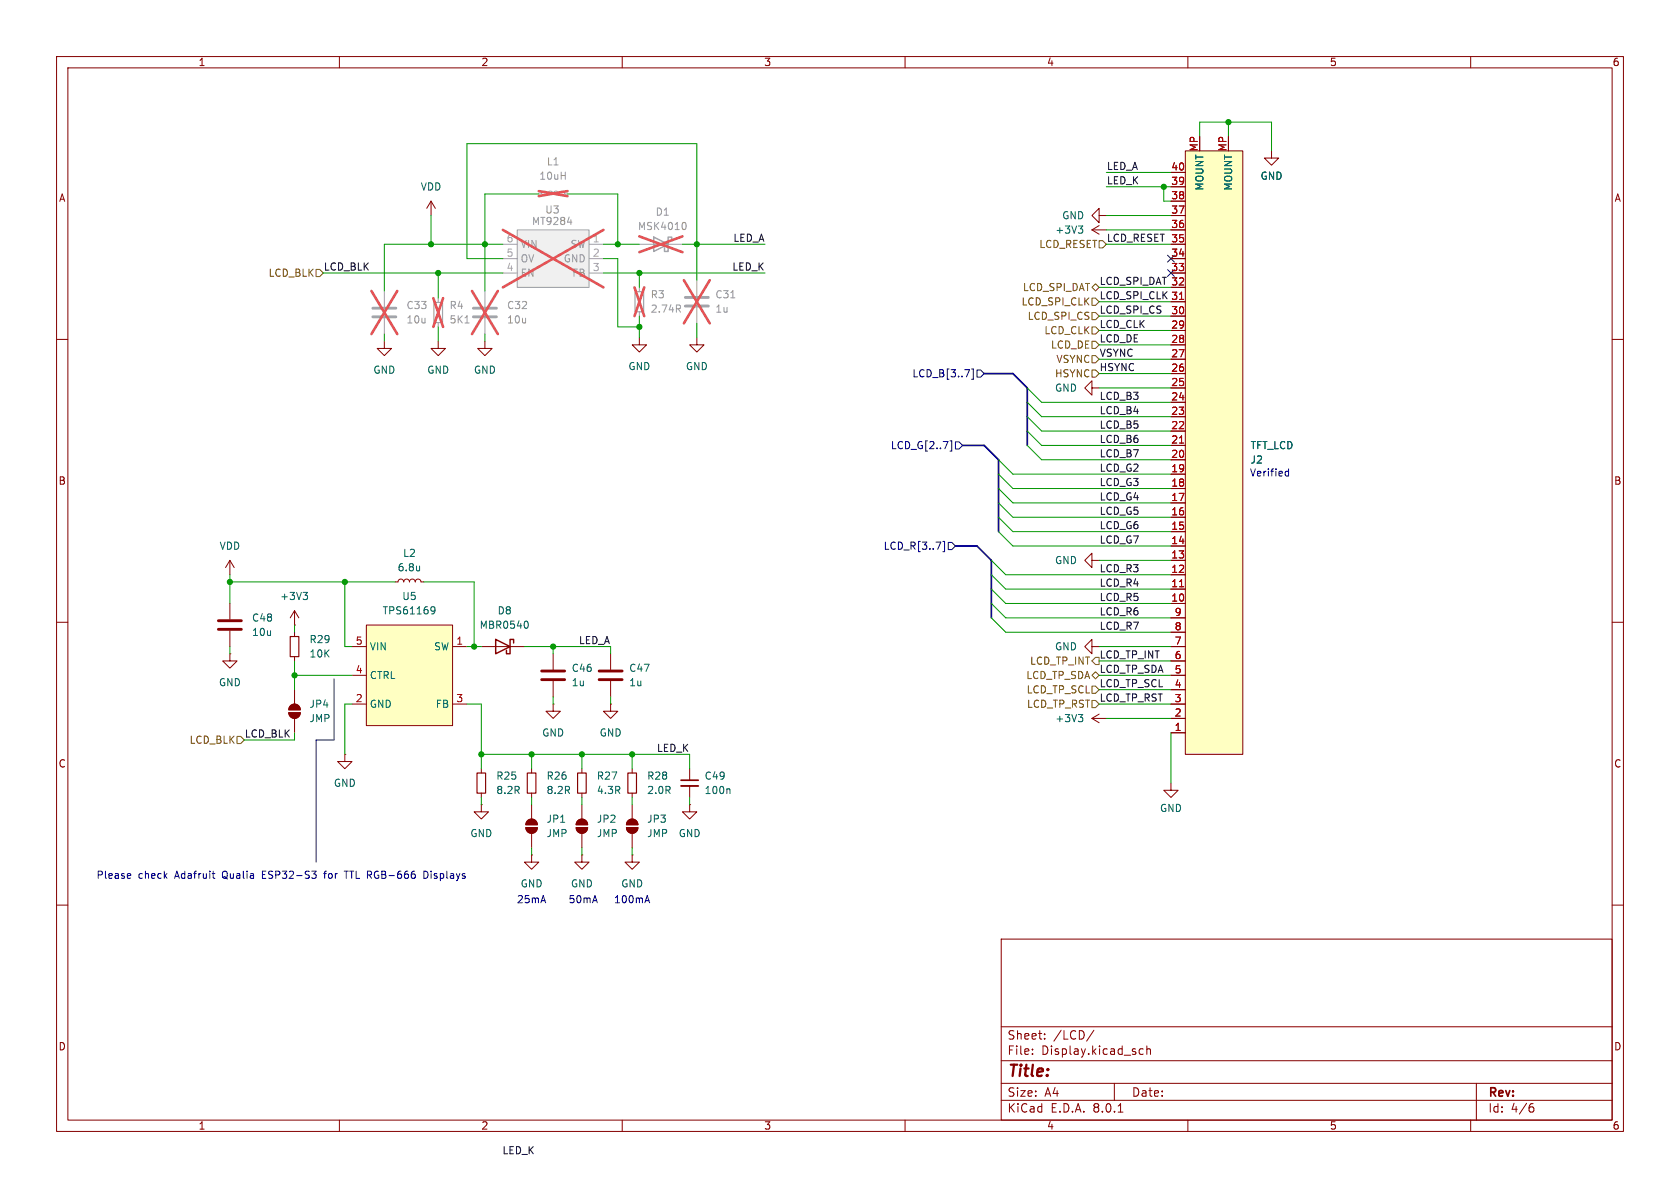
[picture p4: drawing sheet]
<svg xmlns="http://www.w3.org/2000/svg" width="297mm" height="210mm" viewBox="0 0 297 210" stroke-linecap="round" stroke-linejoin="round" font-family="sans-serif">
<g fill="none" stroke="#840000" stroke-width=".18">
<path d="M10 10h277v190h-277zM12 12h273v186h-273zM60 10v2M110 10v2M160 10v2M210 10v2M260 10v2M10 60h2M285 60h2M67.9 60.3v1.3h1.3l-1.3 1.3-1.2-1.3h1.2M85.7 60.3v1.3h1.3l-1.3 1.3-1.2-1.3h1.2M10 110h2"/>
<path d="M193 114.3v-1.3l-1.2 1.3 1.2 1.3v-1.3h1.3M285 110h2M193 127l1.3 .8M193 127h2.6M194.3 126.2l-1.3 .8M207 138.4v1.3h1.3l-1.3 1.3-1.3-1.3h1.3M10 160h2M93 146.3h2a1.02 1.02 0 0 1-1 1 1.02 1.02 0 0 1-1-1zM93.3 145.1a1.02 1.02 0 0 1 1.1-.2 1.02 1.02 0 0 1 .6 .9h-2zM94 142.2v2.6M94 147.3v2.6M101.9 146.3h2a1.02 1.02 0 0 1-1 1 1.02 1.02 0 0 1-1-1z"/>
<path d="M102.1 145.1a1.02 1.02 0 0 1 1.2-.2 1.02 1.02 0 0 1 .6 .9h-2zM102.9 142.2v2.6M102.9 147.3v2.6M285 160h2M177 166h108v32h-108zM60 198v2M110 198v2M160 198v2M177 194.5h108M177 191.5h108M177 187.5h108M177 181.5h108"/>
<path d="M182.5 186.3v.1M182.5 185.5v.1M184.7 183.6v.1M184.7 182.8v.1M193.4 182.1l-1.3 2M197 191.5v3M197.7 196.6h.8M201.4 186.1l.3 .3 .4-.1M202.1 185.5l-.4-.1-.3 .3M202.7 185.5l.3-.1 .3 .1 .1 .9M202.7 184.9v1.5M210 198v2"/>
<path d="M260 198v2M261 191.5v6.5M270.6 195.7h.3l.3 .3-.1 .5-.5 .1M271 195.1l-.4 .1"/>
</g>
<path d="M112.3 51.6h1.5v3.5h-1.5z" fill="none" stroke="#a1a1a1" stroke-width=".2"/>
<path d="M95.2 34.3h.6l.1-.4 .4-.1 .3 .1 .2 .4 .1-.4 .4-.1 .3 .1 .2 .4 .1-.4 .4-.1 .4 .1 .1 .4 .2-.4 .3-.1 .4 .1 .1 .4h.5M113 50.8v.8M113 55.1v.8M113 43.2h7.6" fill="none" stroke="#a1a1a1" stroke-width=".18"/>
<path d="M120.9 39.3a.68 .68 0 0 1 .4 .6 .68 .68 0 0 1-.4 .7M119.9 54.6l.4 .6M120.2 54l.1 .2-.1 .3" fill="none" stroke="#989898" stroke-width=".18"/>
<path d="M95.2 33.8l5.1 .9M100.3 33.8l-5.1 .9M112.2 50.8l1.7 5.1M113 41.8l7.6 2.8M113.9 50.8l-1.7 5.1M120.6 41.8l-7.6 2.8" fill="none" stroke="#e65255" stroke-width=".46"/>
<g fill="#840000" stroke="#840000" stroke-width=".18">
<path d="M101.9 146.3h2a1.02 1.02 0 0 1-1 1 1.02 1.02 0 0 1-1-1z"/>
<path d="M102.1 145.1a1.02 1.02 0 0 1 1.2-.2 1.02 1.02 0 0 1 .6 .9h-2z"/>
<path d="M93 146.3h2a1.02 1.02 0 0 1-1 1 1.02 1.02 0 0 1-1-1z"/>
<path d="M93.3 145.1a1.02 1.02 0 0 1 1.1-.2 1.02 1.02 0 0 1 .6 .9h-2z"/>
</g>
<path d="M190.6 126.3h.8l-.4 .5M191.2 126.8l.2 .2v.3l-.2 .3" fill="none" stroke="#006464" stroke-width=".18"/>
<path d="M115.6 41.9l2.5 1.3-2.5 1.3zM118.7 42.5v-.6h-.6v2.6h-.6v-.7" fill="none" stroke="#a1a1a1" stroke-width=".25"/>
<path d="M91.4 40.6h12.7v10.2h-12.7z" fill="#f0f0f0"/>
<path d="M85.7 51.4v2.8M85.7 56.3v2.8M88.9 43.2h2.5M88.9 45.7h2.5M88.9 48.3h2.5M91.4 40.6h12.7v10.2h-12.7zM104.1 43.2h2.6M104.1 45.7h2.6M104.1 48.3h2.6" fill="none" stroke="#a1a1a1" stroke-width=".18"/>
<path d="M100.3 39.3h.8" fill="none" stroke="#989898" stroke-width=".18"/>
<path d="M83.4 51.4l4.6 7.7M88 51.4l-4.6 7.7M88.9 40.6l17.8 10.2M106.7 40.6l-17.8 10.2" fill="none" stroke="#e65255" stroke-width=".46"/>
<path d="M83.7 56h4.1M83.7 54.5h4.1" fill="none" stroke="#a1a1a1" stroke-width=".51"/>
<path d="M77.5 60.3v1.3h1.2l-1.2 1.3-1.3-1.3h1.3M110.7 146.3h2.1a1.02 1.02 0 0 1-1 1 1.02 1.02 0 0 1-1.1-1zM111 145.1a1.02 1.02 0 0 1 1.1-.2 1.02 1.02 0 0 1 .7 .9h-2.1zM111.8 151.1v1.3h1.2l-1.2 1.3-1.3-1.3h1.3M111.8 151.1h.1M111.8 142.2v2.6M111.8 147.3v2.6M121.9 142.2v1.3h1.3l-1.3 1.3-1.3-1.3h1.3M121.9 142.2h.1" fill="none" stroke="#840000" stroke-width=".18"/>
<g fill="#840000" stroke="#840000" stroke-width=".18">
<path d="M110.7 146.3h2.1a1.02 1.02 0 0 1-1 1 1.02 1.02 0 0 1-1.1-1z"/>
<path d="M111 145.1a1.02 1.02 0 0 1 1.1-.2 1.02 1.02 0 0 1 .7 .9h-2.1z"/>
</g>
<path d="M209.5 26.7h10.2v106.7h-10.2z" fill="#ffffc2"/>
<g fill="none" stroke="#840000" stroke-width=".18">
<path d="M76.2 35.6l-.8 1.2M76.2 35.6v2.5M76.2 35.6l.8 1.2M207 38.1h2.5M207 35.6h2.5M207 33h2.5M207 30.5h2.5M209.5 26.7h10.2v106.7h-10.2zM207 58.4h2.5M207 55.9h2.5M207 53.3h2.5M207 50.8h2.5"/>
<path d="M207 48.3h2.5M207 45.7h2.5M207 43.2h2.5M207 40.6h2.5M207 78.7h2.5M207 76.2h2.5M207 73.7h2.5M207 71.1h2.5M207 68.6h2.5M207 66h2.5M207 63.5h2.5M207 61h2.5"/>
<path d="M40.6 99.1l-.7 1.2M40.6 99.1v2.5M40.6 99.1l.8 1.2M207 99.1h2.5M207 96.5h2.5M207 94h2.5M207 91.4h2.5M207 88.9h2.5M207 86.4h2.5M207 83.8h2.5M207 81.3h2.5M207 106.7h2.5"/>
<path d="M207 104.1h2.5M207 101.6h2.5M207 119.4h2.5M207 116.8h2.5M207 114.3h2.5M207 111.8h2.5M207 109.2h2.5M207 129.5h2.5M207 127h2.5M207 124.5h2.5M207 121.9h2.5"/>
</g>
<path d="M208.5 52.9h.7M208.5 78.3h.7M208.5 103.7h.7" fill="none" stroke="#a90000" stroke-width=".18"/>
<path d="M64.8 110.5h15.2v17.8h-15.2z" fill="#ffffc2"/>
<g fill="none" stroke="#840000" stroke-width=".18">
<path d="M194.3 38.1v-1.3l-1.3 1.3 1.3 1.3v-1.3h1.3M194.3 39.9l-1.3 .7M207 38.1h2.5M207 35.6h2.5M207 33h2.5M207 30.5h2.5M224.8 26.7v1.2h1.3l-1.3 1.3-1.3-1.3h1.3M113 59.7v1.3h1.3l-1.3 1.2-1.2-1.2h1.2M123.2 59.7v1.3h1.3l-1.3 1.2-1.3-1.2h1.3M193 40.6l1.3 .8M193 40.6h2.6M207 40.6h2.5"/>
<path d="M207 58.4h2.5M207 55.9h2.5M207 53.3h2.5M207 50.8h2.5M207 48.3h2.5M207 45.7h2.5M207 43.2h2.5M193 68.6v-1.3l-1.2 1.3 1.2 1.3v-1.3h1.3M207 78.7h2.5M207 76.2h2.5M207 73.7h2.5M207 71.1h2.5"/>
<path d="M207 68.6h2.5M207 66h2.5M207 63.5h2.5M207 61h2.5M193 99.1v-1.3l-1.2 1.3 1.2 1.2v-1.2h1.3M207 99.1h2.5M207 96.5h2.5M207 94h2.5M207 91.4h2.5M207 88.9h2.5M207 86.4h2.5M207 83.8h2.5"/>
<path d="M207 81.3h2.5M40.6 115.6v1.2h1.3l-1.3 1.3-1.2-1.3h1.2M40.6 115.6h.1M40.6 106.7v2.8M40.6 111.5v2.8M52.1 110.5h.1M52.1 108v2.5M52.1 111.8v.7M52.1 116.1v.7M52.1 108l-.8 1.2M52.1 108l.7 1.2M62.2 114.3h2.6"/>
<path d="M62.2 119.4h2.6M64.8 110.5h15.2v17.8h-15.2zM69.8 102.9h.6l.1-.4 .4-.1 .3 .1 .2 .4 .1-.4 .4-.1 .3 .1 .2 .4 .1-.4 .4-.1 .4 .1 .1 .4 .2-.4 .3-.1 .4 .1 .1 .4h.5M80 114.3h2.5M85.1 114.3h7.6M97.8 115.6v2.8M107.9 115.6v2.8M207 114.3h2.5M207 119.4h2.5M207 106.7h2.5M207 104.1h2.5M207 101.6h2.5"/>
<path d="M207 116.8h2.5M207 111.8h2.5M207 109.2h2.5M51.1 126h2a1.02 1.02 0 0 1-1 1 1.02 1.02 0 0 1-1-1zM51.3 124.8a1.02 1.02 0 0 1 1.2-.3 1.02 1.02 0 0 1 .6 1h-2zM52.1 121.9v2.6M52.1 127v2.5M61 133.4v1.2h1.2l-1.2 1.3-1.3-1.3h1.3M61 133.4h.1M62.2 124.5h2.6M80 124.5h2.5M85.1 135.9v.8"/>
<path d="M94 135.9v.8M97.8 124.5v1.2h1.3l-1.3 1.3-1.3-1.3h1.3M97.8 124.5h.1M97.8 120.4v2.8M102.9 135.9v.8M107.9 124.5v1.2h1.3l-1.3 1.3-1.2-1.3h1.2M107.9 124.5h.1M107.9 120.4v2.8M111.8 135.9v.8M121.9 135.9v2M121.9 138.9v2.1M207 124.5h2.5"/>
<path d="M207 129.5h2.5M207 127h2.5M207 121.9h2.5M85.1 142.2v1.3h1.3l-1.3 1.3-1.3-1.3h1.3M85.1 142.2h.1M85.1 140.2v.8M94 151.1v1.3h1.2l-1.2 1.3-1.3-1.3h1.3M94 151.1h.1M94 140.2v.8M102.9 151.1v1.3h1.2l-1.2 1.3-1.3-1.3h1.3M102.9 151.1h.1M102.9 140.2v.8"/>
<path d="M111.8 140.2v.8"/>
</g>
<path d="M190.6 39.9h.8l-.4 .5M191.2 40.4l.2 .3v.3l-.2 .2M53.6 104.7h.8l-.5 .5M54.1 105.2l.3 .2v.3l-.3 .3M74.2 100.1v.8M74.2 100.8h-.1M76.4 107.3l.4 .1a.84 .84 0 0 1-.3 1.1h-.2M76.9 107.8l-.1 .2h-.4M93.1 109.8a.79 .79 0 0 1 0 1.3M128.9 139.4l.1 .2v.7" fill="none" stroke="#006464" stroke-width=".18"/>
<g fill="#840000" stroke="#840000" stroke-width=".18">
<path d="M51.1 126h2a1.02 1.02 0 0 1-1 1 1.02 1.02 0 0 1-1-1z"/>
<path d="M51.3 124.8a1.02 1.02 0 0 1 1.2-.3 1.02 1.02 0 0 1 .6 1h-2z"/>
</g>
<path d="M38.6 111.3h4.1M38.6 109.7h4.1M95.8 118.6h4M105.9 118.6h4.1M95.8 120.1h4M105.9 120.1h4.1" fill="none" stroke="#840000" stroke-width=".51"/>
<path d="M51.3 112.5h1.5v3.6h-1.5zM84.3 136.7h1.6v3.5h-1.6zM93.2 136.7h1.5v3.5h-1.5zM102.1 136.7h1.5v3.5h-1.5zM111 136.7h1.5v3.5h-1.5z" fill="none" stroke="#840000" stroke-width=".2"/>
<path d="M120.4 138.9h3" fill="none" stroke="#840000" stroke-width=".33"/>
<path d="M120.4 137.9h3" fill="none" stroke="#840000" stroke-width=".3"/>
<path d="M87.6 113l2.6 1.3-2.6 1.3zM90.8 113.7v-.7h-.6v2.6h-.7v-.7" fill="none" stroke="#840000" stroke-width=".25"/>
<path d="M65.9 56h4.1M65.9 54.5h4.1M121.2 54.1h4M121.2 52.6h4" fill="none" stroke="#a1a1a1" stroke-width=".51"/>
<path d="M67.9 51.4v2.8M67.9 56.3v2.8M77.5 52.7v.8M77.5 57v.8M123.2 49.5v2.8M123.2 54.4v2.8" fill="none" stroke="#a1a1a1" stroke-width=".18"/>
<path d="M65.7 51.4l4.5 7.7M70.2 51.4l-4.5 7.7M76.6 52.7l1.7 5.1M78.3 52.7l-1.7 5.1M120.9 49.5l4.6 7.7M125.5 49.5l-4.6 7.7" fill="none" stroke="#e65255" stroke-width=".46"/>
<path d="M76.7 53.5h1.5v3.5h-1.5z" fill="none" stroke="#a1a1a1" stroke-width=".2"/>
<path d="M82.2 57.1h.7M129.2 52.6h.7" fill="none" stroke="#989898" stroke-width=".18"/>
<g fill="none" stroke="#725600" stroke-width=".18">
<path d="M55.9 47.6h.6l.6 .7-.6 .6h-.6zM193 50.8l.7-.6 .6 .6-.6 .6zM193 52.7h.7l.6 .6-.6 .7h-.7zM193 57.8h.7l.6 .6-.6 .7h-.7zM193 55.2h.7l.6 .7-.6 .6h-.7zM194.3 42.5h.6l.7 .7-.7 .6h-.6zM193 65.4h.7l.6 .6-.6 .7h-.7zM193 62.9h.7l.6 .6-.6 .6h-.7zM193 60.3h.7l.6 .7-.6 .6h-.7zM193 119.4l.7-.7 .6 .7-.6 .6zM193.7 116.2h.6v1.3h-.6l-.7-.7zM41.9 130.2h.6l.7 .6-.7 .6h-.6z"/>
<path d="M193 121.3h.7l.6 .6-.6 .7h-.7zM193 123.8h.7l.6 .7-.6 .6h-.7z"/>
</g>
<path d="M206.4 45.1l1.2 1.2M206.4 47.7l1.2 1.2M207.6 45.1l-1.2 1.2M207.6 47.7l-1.2 1.2M168 77.9h.3v1.8h-.3M168.9 78.1h.6l.7 .6-.7 .7h-.6zM170.6 65.3h.8l-.5 1.3M171.8 65.2h.3v1.8h-.3M172.7 65.4h.7l.6 .6-.6 .7h-.7zM166.7 95.7h.3v1.8h-.3M167.6 95.9h.7l.6 .6-.6 .7h-.7z" fill="none" stroke="#000084" stroke-width=".18"/>
<g fill="none" stroke="#0000c2" stroke-width=".18">
<path d="M227.3 84.1h.5M227.3 83.4h.5M227.8 82.9v1.2M59.1 120v10.8h-3.2v21.6M22.7 154.4l.4 .1v.2l-.6 .1M23.1 155.2l-.4 .1M37.5 154.4h.5M37.7 155.1l.3 .2M55.1 154h.8l-.4 .5 .3 .1 .1 .4-.2 .3h-.4M57.2 154.4h.5M57.5 154.1l-.1 1.2M60.9 154h.7"/>
<path d="M61.2 154v1.3M74.9 154a.64 .64 0 0 1 .8 .6 .64 .64 0 0 1-.8 .7zM114.1 159.2h.6M114.4 158.3l.4 1.3"/>
</g>
<path d="M170.2 78.7h3.8l2.5 2.6v12.7M174 66h5.1l2.5 2.6v10.1M168.9 96.5h3.8l2.6 2.6v10.1" fill="none" stroke="#000084" stroke-width=".3"/>
<g fill="none" stroke="#009600" stroke-width=".18">
<path d="M76.2 38.1v5.1M95.2 34.3h-9.5v17.1M100.3 34.3h8.9v8.9M195.6 33h11.4M195.6 30.5h11.4M195.6 38.1h11.4M205.7 33v2.6h1.3M212.1 24.1v-2.5h12.7v5.1M217.2 21.6v2.5M57.1 48.3h31.8M67.9 59.1v1.2M77.5 48.3v4.4"/>
<path d="M77.5 57.8v2.5M85.7 59.1v1.2M88.9 43.2h-21v8.2M88.9 45.7h-6.4v-20.3h40.7v24.1M106.7 43.2h6.3M106.7 48.3h28.6M106.7 45.7h2.5v12.1h3.8M113 48.3v2.5M113 55.9v3.8M120.6 43.2h14.7M123.2 57.2v2.5M194.3 55.9h12.7"/>
<path d="M194.3 53.3h12.7M194.3 50.8h12.7M194.3 58.4h12.7M195.6 43.2h11.4M195.6 40.6h11.4M181.6 68.6l2.5 2.5h22.9M181.6 71.1l2.5 2.6h22.9M181.6 73.7l2.5 2.5h22.9M181.6 76.2l2.5 2.5h22.9M181.6 78.7l2.5 2.6h22.9M194.3 68.6h12.7M194.3 61h12.7"/>
<path d="M194.3 63.5h12.7M194.3 66h12.7M175.3 99.1l2.5 2.5h29.2M176.5 88.9l2.6 2.5h27.9M176.5 86.4l2.6 2.5h27.9M176.5 94l2.6 2.5h27.9M176.5 91.4l2.6 2.6h27.9M176.5 81.3l2.6 2.5h27.9M176.5 83.8l2.6 2.6h27.9M194.3 99.1h12.7M40.6 102.9h29.2M40.6 101.6v5.1"/>
<path d="M40.6 114.3v1.3M52.1 119.4h10.1M52.1 110.5v1.3M52.1 116.8v5.1M61 102.9v11.4h1.2M74.9 102.9h8.9v11.4M82.5 114.3h2.6M92.7 114.3h15.2v1.3M97.8 114.3v1.3M175.3 101.6l2.5 2.5h29.2M175.3 104.1l2.5 2.6h29.2M175.3 106.7l2.5 2.5h29.2"/>
<path d="M175.3 109.2l2.5 2.6h29.2M194.3 119.4h12.7M194.3 114.3h12.7M194.3 116.8h12.7M52.1 129.5v1.3h-8.9M62.2 124.5h-1.2v8.9M82.5 124.5h2.6v11.4M85.1 133.4h36.8v2.5M94 133.4v2.5M97.8 123.2v1.3M102.9 133.4v2.5M107.9 123.2v1.3"/>
<path d="M111.8 133.4v2.5M194.3 124.5h12.7M194.3 121.9h12.7M195.6 127h11.4M207 129.5v8.9M85.1 141v1.2M94 141v1.2M94 149.9v1.2M102.9 141v1.2M102.9 149.9v1.2M111.8 141v1.2M111.8 149.9v1.2"/>
<path d="M121.9 141v1.2"/>
</g>
<path d="M208.5 52.9h.7M208.5 78.3h.7M208.5 103.7h.7" fill="none" stroke="#a90000" stroke-width=".18"/>
<g fill="#009600" stroke="#009600" stroke-width=".18">
<circle cx="94" cy="133.4" r=".46"/>
<circle cx="102.9" cy="133.4" r=".46"/>
<circle cx="111.8" cy="133.4" r=".46"/>
<circle cx="97.8" cy="114.3" r=".46"/>
<circle cx="113" cy="57.8" r=".46"/>
<circle cx="109.2" cy="43.2" r=".46"/>
<circle cx="123.2" cy="43.2" r=".46"/>
<circle cx="83.8" cy="114.3" r=".46"/>
<circle cx="52.1" cy="119.4" r=".46"/>
<circle cx="61" cy="102.9" r=".46"/>
<circle cx="40.6" cy="102.9" r=".46"/>
<circle cx="85.1" cy="133.4" r=".46"/>
<circle cx="113" cy="48.3" r=".46"/>
<circle cx="85.7" cy="43.2" r=".46"/>
<circle cx="77.5" cy="48.3" r=".46"/>
<circle cx="76.2" cy="43.2" r=".46"/>
<circle cx="205.7" cy="33" r=".46"/>
<circle cx="217.2" cy="21.6" r=".46"/>
</g>
<text font-size="2.8" fill="#840000" x="178" y="190.9">Title:</text>
<g font-size="2.1" fill="#840000">
<text x="178" y="184">Sheet:</text>
<text x="186.2" y="184">/LCD/</text>
<text x="178" y="186.7">File:</text>
<text x="184.1" y="186.7">Display.kicad_sch</text>
<text x="178" y="196.9">KiCad</text>
<text x="178" y="194.1">Size:</text>
<text x="184.7" y="194.1">A4</text>
<text x="185.7" y="196.9">E.D.A.</text>
<text x="193.3" y="196.9">8.0.1</text>
<text x="200" y="194.1">Date:</text>
<text x="263" y="194.3">Rev:</text>
<text x="263" y="196.9">Id:</text>
<text x="267.1" y="196.9">4/6</text>
</g>
<g font-size="1.8" fill="#840000">
<text x="35" y="11.9">1</text>
<text x="85" y="11.9">2</text>
<text x="135" y="11.9">3</text>
<text x="185" y="11.9">4</text>
<text x="235" y="11.9">5</text>
<text x="285" y="11.9">6</text>
<text x="10.3" y="35.9">A</text>
<text x="285.3" y="35.9">A</text>
<text x="10.3" y="85.9">B</text>
<text x="285.3" y="85.9">B</text>
<text x="10.3" y="135.9">C</text>
<text x="285.3" y="135.9">C</text>
<text x="10.3" y="185.9">D</text>
<text x="285.3" y="185.9">D</text>
<text x="35" y="199.9">1</text>
<text x="85" y="199.9">2</text>
<text x="135" y="199.9">3</text>
<text x="185" y="199.9">4</text>
<text x="235" y="199.9">5</text>
<text x="285" y="199.9">6</text>
</g>
<g font-size="1.8" fill="#989898">
<text x="96.6" y="29.4">L1</text>
<text x="95.2" y="32">10uH</text>
<text x="93.9" y="40">MT9284</text>
<text x="96.3" y="37.9">U3</text>
<text x="112.7" y="40.9">MSK4010</text>
<text x="115.8" y="38.3">D1</text>
<text x="91.9" y="46.6">OV</text>
<text x="91.9" y="44">VIN</text>
<text x="99.6" y="46.6">GND</text>
<text x="100.8" y="44">SW</text>
<text x="91.9" y="49.1">EN</text>
<text x="101.1" y="49.1">FB</text>
<text x="114.9" y="52.9">R3</text>
<text x="126.4" y="52.9">C31</text>
<text x="71.8" y="54.8">C33</text>
<text x="71.8" y="57.4">10u</text>
<text x="79.4" y="54.8">R4</text>
<text x="79.4" y="57.4">5K1</text>
<text x="89.5" y="54.8">C32</text>
<text x="89.5" y="57.4">10u</text>
<text x="114.9" y="55.5">2.74R</text>
<text x="126.4" y="55.5">1u</text>
</g>
<g font-size="1.8" fill="#a90000">
<text x="211.8" y="26.9" transform="rotate(-90 211.8 26.9)">MP</text>
<text x="216.9" y="26.9" transform="rotate(-90 216.9 26.9)">MP</text>
<text x="207" y="35.3">38</text>
<text x="207" y="32.8">39</text>
<text x="207" y="30.2">40</text>
<text x="207" y="40.4">36</text>
<text x="207" y="37.8">37</text>
<text x="207" y="45.5">34</text>
<text x="207" y="42.9">35</text>
<text x="207" y="48">33</text>
<text x="207" y="53.1">31</text>
<text x="207" y="50.5">32</text>
<text x="207" y="58.2">29</text>
<text x="207" y="55.6">30</text>
<text x="207" y="65.8">26</text>
<text x="207" y="63.2">27</text>
<text x="207" y="60.7">28</text>
<text x="207" y="70.9">24</text>
<text x="207" y="68.3">25</text>
<text x="207" y="75.9">22</text>
<text x="207" y="73.4">23</text>
<text x="207" y="83.6">19</text>
<text x="207" y="81">20</text>
<text x="207" y="78.5">21</text>
<text x="207" y="88.6">17</text>
<text x="207" y="86.1">18</text>
<text x="207" y="93.7">15</text>
<text x="207" y="91.2">16</text>
<text x="207" y="101.3">12</text>
<text x="207" y="98.8">13</text>
<text x="207" y="96.3">14</text>
<text x="207" y="106.4">10</text>
<text x="207" y="103.9">11</text>
<text x="207.6" y="111.5">8</text>
<text x="207.6" y="109">9</text>
<text x="62.8" y="119.1">4</text>
<text x="62.8" y="114">5</text>
<text x="80.6" y="114">1</text>
<text x="207.6" y="119.1">5</text>
<text x="207.6" y="116.6">6</text>
<text x="207.6" y="114">7</text>
<text x="62.8" y="124.2">2</text>
<text x="80.6" y="124.2">3</text>
<text x="207.6" y="124.2">3</text>
<text x="207.6" y="121.7">4</text>
<text x="207.6" y="129.3">1</text>
<text x="207.6" y="126.7">2</text>
</g>
<g font-size="1.8" fill="#006464">
<text x="74.3" y="33.9">VDD</text>
<text x="213" y="33.8" transform="rotate(-90 213 33.8)">MOUNT</text>
<text x="218" y="33.8" transform="rotate(-90 218 33.8)">MOUNT</text>
<text x="222.8" y="32">GND</text>
<text x="186.5" y="41.5">+3V3</text>
<text x="187.7" y="39">GND</text>
<text x="111" y="65.6">GND</text>
<text x="121.2" y="65.6">GND</text>
<text x="65.9" y="66.3">GND</text>
<text x="75.4" y="66.3">GND</text>
<text x="83.7" y="66.3">GND</text>
<text x="186.4" y="69.4">GND</text>
<text x="221" y="82.1">J2</text>
<text x="221" y="79.6">TFT_LCD</text>
<text x="38.7" y="97.4">VDD</text>
<text x="70.2" y="101.2">6.8u</text>
<text x="71.2" y="98.7">L2</text>
<text x="186.4" y="99.9">GND</text>
<text x="49.4" y="106.3">+3V3</text>
<text x="71" y="106.3">U5</text>
<text x="44.5" y="110.1">C48</text>
<text x="44.5" y="112.6">10u</text>
<text x="54.6" y="113.9">R29</text>
<text x="67.5" y="108.8">TPS61169</text>
<text x="84.7" y="111.4">MBR0540</text>
<text x="87.9" y="108.8">D8</text>
<text x="54.6" y="116.4">10K</text>
<text x="65.3" y="115.2">VIN</text>
<text x="76.6" y="115.2">SW</text>
<text x="101" y="119">C46</text>
<text x="111.1" y="119">C47</text>
<text x="186.4" y="115.2">GND</text>
<text x="38.6" y="121.5">GND</text>
<text x="54.6" y="125.3">JP4</text>
<text x="65.3" y="125.3">GND</text>
<text x="65.3" y="120.2">CTRL</text>
<text x="76.9" y="125.3">FB</text>
<text x="101" y="121.5">1u</text>
<text x="111.1" y="121.5">1u</text>
<text x="54.6" y="127.9">JMP</text>
<text x="95.8" y="130.4">GND</text>
<text x="105.9" y="130.4">GND</text>
<text x="186.5" y="127.9">+3V3</text>
<text x="58.9" y="139.3">GND</text>
<text x="87.6" y="138">R25</text>
<text x="87.6" y="140.6">8.2R</text>
<text x="96.5" y="138">R26</text>
<text x="96.5" y="140.6">8.2R</text>
<text x="105.4" y="138">R27</text>
<text x="105.4" y="140.6">4.3R</text>
<text x="114.3" y="138">R28</text>
<text x="114.3" y="140.6">2.0R</text>
<text x="124.5" y="140.6">100n</text>
<text x="124.5" y="138">C49</text>
<text x="205" y="143.7">GND</text>
<text x="83.1" y="148.2">GND</text>
<text x="96.5" y="145.6">JP1</text>
<text x="96.5" y="148.2">JMP</text>
<text x="105.4" y="145.6">JP2</text>
<text x="105.4" y="148.2">JMP</text>
<text x="114.3" y="145.6">JP3</text>
<text x="114.3" y="148.2">JMP</text>
<text x="119.9" y="148.2">GND</text>
<text x="91.9" y="157.1">GND</text>
<text x="100.8" y="157.1">GND</text>
<text x="109.7" y="157.1">GND</text>
</g>
<g font-size="1.8" fill="#0f0f0f">
<text x="195.6" y="30.1">LED_A</text>
<text x="195.6" y="32.7">LED_K</text>
<text x="57.1" y="47.9">LCD_BLK</text>
<text x="129.4" y="47.9">LED_K</text>
<text x="129.5" y="42.8">LED_A</text>
<text x="195.6" y="42.8">LCD_RESET 35</text>
<text x="194.3" y="50.5">LCD_SPI_DAT 32</text>
<text x="194.3" y="53">LCD_SPI_CLK 31</text>
<text x="194.3" y="55.5">LCD_SPI_CS</text>
<text x="194.3" y="58.1">LCD_CLK</text>
<text x="194.3" y="60.6">LCD_DE</text>
<text x="194.3" y="63.2">VSYNC</text>
<text x="194.3" y="65.7">HSYNC</text>
<text x="194.3" y="70.8">LCD_B3</text>
<text x="194.3" y="73.3">LCD_B4</text>
<text x="194.3" y="75.9">LCD_B5</text>
<text x="194.3" y="83.5">LCD_G2</text>
<text x="194.3" y="80.9">LCD_B7</text>
<text x="194.3" y="78.4">LCD_B6</text>
<text x="194.3" y="86">LCD_G3</text>
<text x="194.3" y="88.6">LCD_G4</text>
<text x="194.3" y="93.6">LCD_G6</text>
<text x="194.3" y="91.1">LCD_G5</text>
<text x="194.3" y="101.3">LCD_R3</text>
<text x="194.3" y="96.2">LCD_G7</text>
<text x="194.3" y="106.3">LCD_R5</text>
<text x="194.3" y="103.8">LCD_R4</text>
<text x="102.2" y="114">LED_A</text>
<text x="194.3" y="111.4">LCD_R7</text>
<text x="194.3" y="108.9">LCD_R6</text>
<text x="194.3" y="119">LCD_TP_SDA</text>
<text x="194.3" y="116.5">LCD_TP_INT</text>
<text x="194.3" y="124.1">LCD_TP_RST</text>
<text x="194.3" y="121.6">LCD_TP_SCL</text>
<text x="43.2" y="130.5">LCD_BLK</text>
<text x="116" y="133">LED_K</text>
<text x="88.7" y="204.1">LED_K</text>
</g>
<g font-size="1.8" fill="#aaa">
<text x="89.5" y="45.5">5</text>
<text x="89.5" y="42.9">6</text>
<text x="104.7" y="42.9">1</text>
<text x="104.7" y="45.5">2</text>
<text x="89.5" y="48">4</text>
<text x="104.7" y="48">3</text>
</g>
<g font-size="1.8" fill="#725600">
<text x="183.6" y="44">LCD_RESET</text>
<text x="47.4" y="49.1">LCD_BLK</text>
<text x="180.7" y="51.7">LCD_SPI_DAT</text>
<text x="180.5" y="54.2">LCD_SPI_CLK</text>
<text x="181.6" y="56.7">LCD_SPI_CS</text>
<text x="184.5" y="59.3">LCD_CLK</text>
<text x="185.7" y="61.8">LCD_DE</text>
<text x="186.7" y="64.4">VSYNC</text>
<text x="186.4" y="66.9">HSYNC</text>
<text x="182" y="117.7">LCD_TP_INT</text>
<text x="181.3" y="120.2">LCD_TP_SDA</text>
<text x="181.4" y="122.8">LCD_TP_SCL</text>
<text x="181.5" y="125.3">LCD_TP_RST</text>
<text x="33.4" y="131.7">LCD_BLK</text>
</g>
<g font-size="1.8" fill="#000084">
<text x="161.2" y="66.9">LCD_B[3..7]</text>
<text x="157.4" y="79.6">LCD_G[2..7]</text>
<text x="156.1" y="97.4">LCD_R[3..7]</text>
</g>
<g font-size="1.8" fill="#0000c2">
<text x="220.9" y="84.4">Verified</text>
<text x="17" y="155.6">Please</text>
<text x="24.4" y="155.6">check</text>
<text x="31" y="155.6">Adafruit</text>
<text x="39.6" y="155.6">Qualia</text>
<text x="46.8" y="155.6">ESP32-S3</text>
<text x="58" y="155.6">for</text>
<text x="61.8" y="155.6">TTL RGB-666</text>
<text x="76.2" y="155.6">Displays</text>
<text x="91.3" y="159.9">25mA</text>
<text x="100.4" y="159.9">50mA</text>
<text x="108.5" y="159.9">100mA</text>
</g>
</svg>
